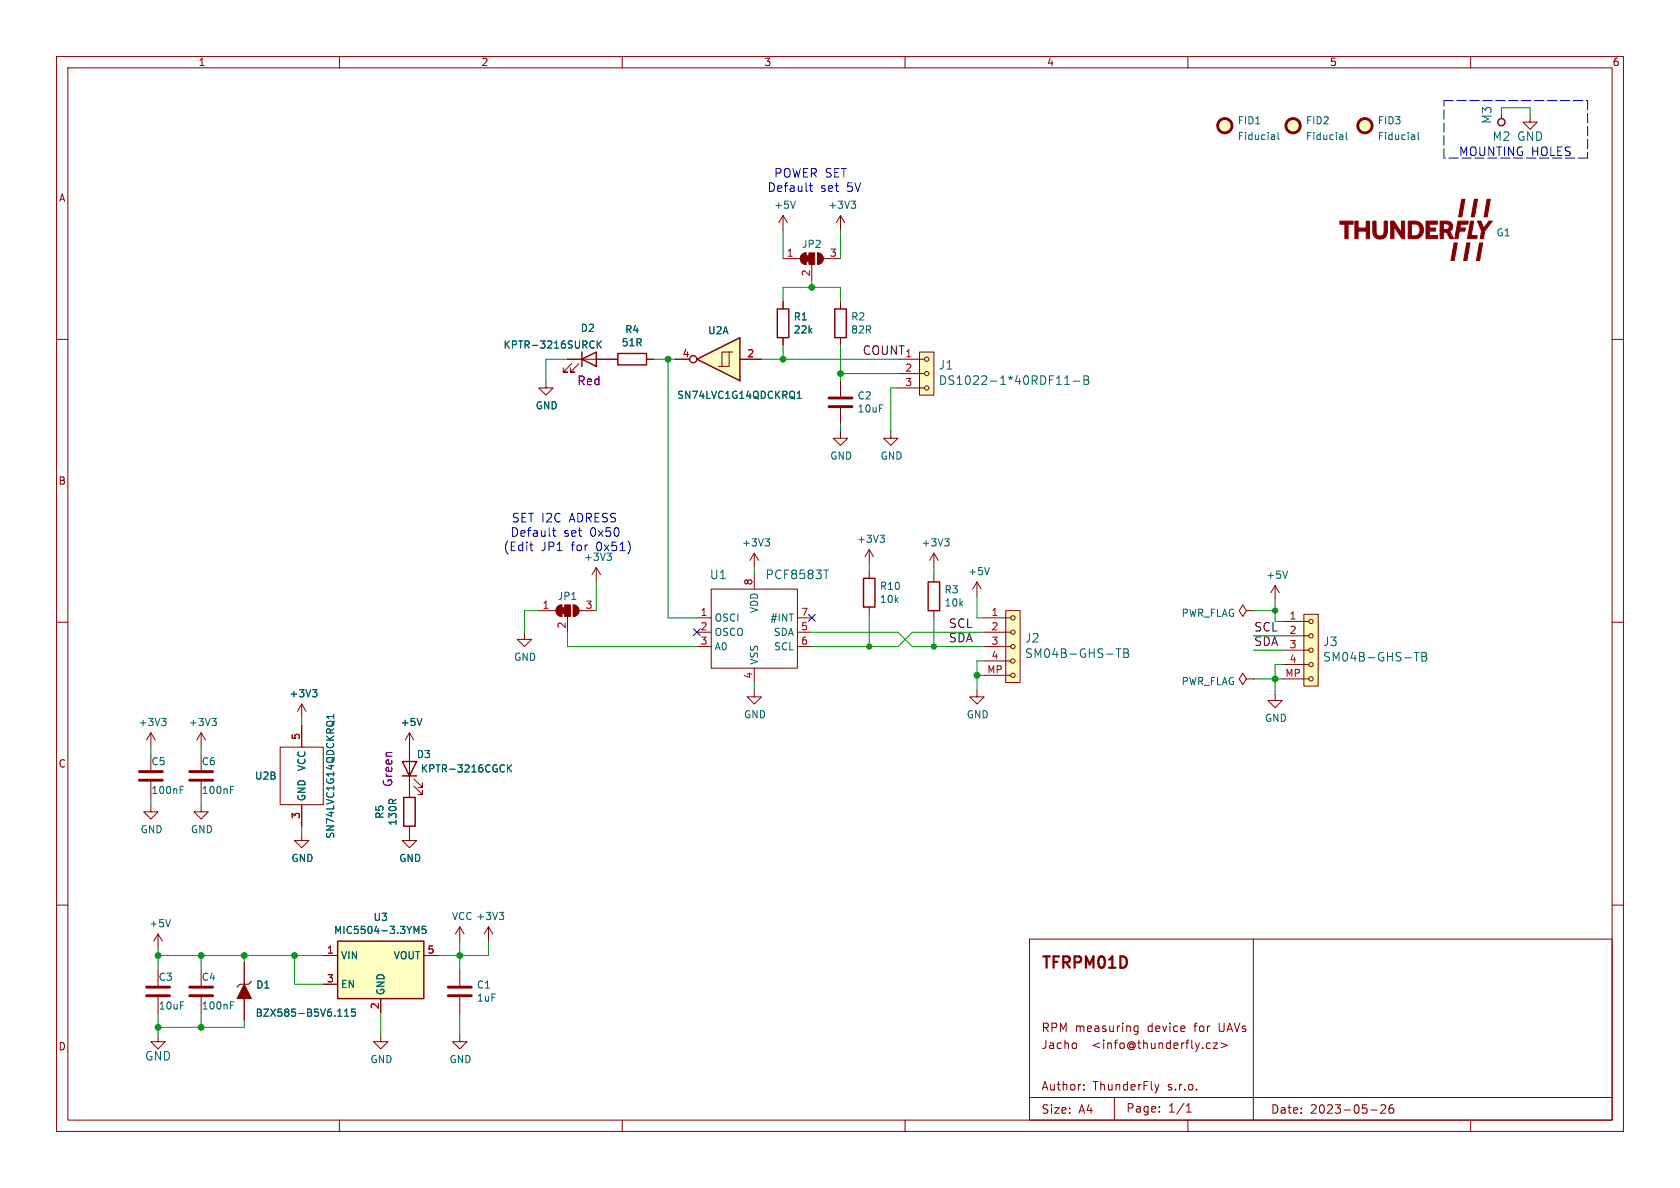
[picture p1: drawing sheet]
<svg xmlns="http://www.w3.org/2000/svg" width="297mm" height="210mm" viewBox="0 0 297 210" stroke-linecap="round" stroke-linejoin="round" font-family="sans-serif">
<g fill="none" stroke="#840000" stroke-width=".18">
<path d="M10 10h277v190h-277zM12 12h273v186h-273zM60 10v2M110 10v2M160 10v2M210 10v2M260 10v2M10 60h2M285 60h2M165.1 97.8l-.8 1.3M165.1 97.8v2.5M165.1 97.8l.8 1.3"/>
<path d="M10 110h2M285 110h2M10 160h2M285 160h2M182 166h103v32h-103zM221.6 166v32M60 198v2M110 198v2M160 198v2M182 194h103M190.2 184.4l.1 .2v.5l-.1 .2M191.6 192.6v.1"/>
<path d="M191.6 191.8v.1M197 194v4M201.2 181.4v1.2l-.3 .3-.4-.1M201.2 181.4h-.4l-.3 .2v.5l.1 .2h.6M204.2 191.7l.3 1M204.5 192.7l-.1 .4M204.9 191.7l-.4 1M205 196.5v.1M205 195.7v.1M209.7 196.6h.9M209.7 195.5l.5-.4v1.5M210 198v2"/>
<path d="M213.4 185.3h.6M213.4 184.4h.6M214.5 184.4h.8l-.8 1h.8M215.8 184.4l1.2 .4-1.2 .4M242.3 196.2h1.2M244.1 195.4l.6-.1 .2 .1 .1 .3-1 1.1h1M246.3 195.3a.59 .59 0 0 0-.8 .6v.6l.2 .2 .4 .1 .2-.1 .1-.5-.1-.3h-.5l-.3 .3M260 198v2"/>
</g>
<path d="M167 95.2h.8l-.4 .5M167.5 95.7l.3 .3v.3l-.3 .2" fill="none" stroke="#006464" stroke-width=".18"/>
<path d="M123.2 63.5l7.6-3.8v7.6z" fill="#ffffc2"/>
<path d="M137.4 54.6h2v5.1h-2zM102.9 63.5l2.5-1.3v2.6zM102.9 62.2v2.6M109.2 62.5h5.1v2h-5.1zM123.2 63.5l7.6-3.8v7.6zM152.7 102.2h2v5.1h-2zM164.1 102.9h2v5.1h-2zM71.1 134.6h2.6l-1.3 2.6zM71.1 137.2h2.6M71.4 141h2v5.1h-2z" fill="none" stroke="#840000" stroke-width=".25"/>
<g fill="none" stroke="#840000" stroke-width=".18">
<path d="M138.4 53.3v1.3M138.4 59.7v1.3M96.5 67.3v1.3h1.3l-1.3 1.3-1.3-1.3h1.3M100.3 63.5h8.9M101.1 64.3l-1.5 1.5h.7h-.7v-.8M102.4 64.3l-1.6 1.5h.8h-.8v-.8M114.3 63.5h1.3M119.4 63.5h2.5M128.9 62.2v2.6h-1.3M129.5 62.2h-1.9v2.6h-.6M130.8 63.5h3.8M133.3 97.8l-.7 1.3"/>
<path d="M133.3 97.8v2.5M133.3 97.8l.8 1.3M153.7 97.2v2.5M153.7 97.2l-.8 1.2M153.7 97.2l.7 1.2M92.7 111.8v1.2h1.3l-1.3 1.3-1.3-1.3h1.3M95.2 108h3.1M98.6 107.2l.7-.3v2.1a1.02 1.02 0 0 1-.9-.7 1.02 1.02 0 0 1 .2-1.1zM100.3 109v2.8M101.3 106.9a1.02 1.02 0 0 1 1.1 1.1 1.02 1.02 0 0 1-1.1 1zM102.4 108h3M105.4 100.3l-.8 1.3"/>
<path d="M105.4 100.3v2.6M105.4 100.3l.8 1.3M123.2 109.2h2.5M123.2 111.8h2.5M123.2 114.3h2.5M125.7 104.1h15.3v14h-15.3zM133.3 101.6v2.5M133.3 118.1v2.6M141 109.2h2.5M141 111.8h2.5M141 114.3h2.5M153.7 101v1.2"/>
<path d="M153.7 107.3v1.3M165.1 101.6v1.3M165.1 108v1.2M26.7 129.5v2.6M26.7 133.4v2.7M26.7 138.2v2.8M26.7 129.5l-.8 1.3M26.7 129.5l.7 1.3M35.6 129.5v2.6M35.6 133.4v2.7M35.6 138.2v2.8M35.6 129.5l-.8 1.3"/>
<path d="M35.6 129.5l.7 1.3M49.5 132.1h7.6v10.1h-7.6zM53.3 124.5v2.5M53.3 128.3v3.8M53.3 124.5l-.7 1.2M53.3 124.5l.8 1.2M72.4 129.5v11.5M72.4 129.5l-.8 1.3M72.4 129.5l.8 1.3M73.2 138.9l1.5 1.6v-.8v.8h-.8M73.2 137.7l1.5 1.5v-.8v.8h-.8M133.3 121.9v1.3h1.3l-1.3 1.3-1.2-1.3h1.2"/>
<path d="M172.7 121.9v1.3h1.3l-1.3 1.3-1.3-1.3h1.3M26.7 142.2v1.3h1.2l-1.2 1.3-1.3-1.3h1.3M35.6 142.2v1.3h1.2l-1.2 1.3-1.3-1.3h1.3M53.3 147.3v1.3h1.3l-1.3 1.3-1.2-1.3h1.2M53.3 142.2v3.9M72.4 146.1v2.5h1.3l-1.3 1.3-1.3-1.3h1.3M27.9 165.1l-.7 1.3M27.9 165.1v2.5M27.9 165.1l.8 1.3M35.6 171.5v2.7M35.6 176.3v2.8M81.3 163.8l-.8 1.3"/>
<path d="M81.3 163.8v2.6M81.3 171.5v2.7M81.3 176.3v2.8M81.3 163.8l.7 1.3M86.4 163.8l-.8 1.3M86.4 163.8v2.6M86.4 163.8l.7 1.3M67.3 182.9v1.3h1.3l-1.3 1.2-1.3-1.2h1.3"/>
<circle cx="122.6" cy="63.5" r=".63"/>
</g>
<g fill="none" stroke="#006464" stroke-width=".18">
<path d="M104.8 60.3l.2 .1M105 61.4l-.2 .1M105.6 60.3v1.2M105.8 60.8l.5 .7M106.3 60.3l-.7 .7M140.9 70.4h.8M140.9 69.5l.4-.3v1.2M108.1 98.5v.3l-.3 .3M135.2 95.2h.8l-.4 .5M135.8 95.7l.2 .3v.3l-.2 .2M155.6 94.6h.7l-.4 .5M156.1 95.1l.2 .2v.3l-.2 .3"/>
<path d="M145.6 100.8h.9M28.6 127h.7l-.4 .5M29.1 127.5l.2 .2v.3l-.2 .3M31.9 139.6h.4M31.9 139h.6M37.5 127h.7l-.4 .5M38 127.5l.2 .2v.3l-.2 .3M40.8 139.6h.4M40.8 139h.6M55.2 121.9h.8l-.4 .5M55.8 122.4l.2 .2v.3l-.2 .3M59 126.3v.7"/>
<path d="M59 126.7h-1.3l.4 .3M74.6 127l-.4 1.3M89.7 135.2v1.3M89.9 135.7l.5 .8M90.4 135.2l-.7 .7M30.1 162.6l-.4 1.2M40.8 177.7h.4M40.8 177.1h.6M88.3 161.3h.7l-.4 .5M88.8 161.8l.2 .2v.3l-.2 .3"/>
</g>
<g fill="#840000" stroke="#840000" stroke-width=".18">
<path d="M99.3 107.4h.5v1.1h-.5z"/>
<path d="M98.6 107.2l.7-.3v2.1a1.02 1.02 0 0 1-.9-.7 1.02 1.02 0 0 1 .2-1.1z"/>
<path d="M99.8 106.9h1v2.1h-1z"/>
<path d="M101.3 106.9a1.02 1.02 0 0 1 1.1 1.1 1.02 1.02 0 0 1-1.1 1z"/>
</g>
<path d="M24.6 137.9h4.1M24.6 136.4h4.1M33.5 137.9h4.1M33.5 136.4h4.1M33.5 176h4.1M33.5 174.5h4.1M79.2 176h4.1M79.2 174.5h4.1" fill="none" stroke="#840000" stroke-width=".51"/>
<path d="M59.7 166.4h15.2v10.1h-15.2z" fill="#ffffc2"/>
<path d="M59.7 166.4h15.2v10.1h-15.2z" fill="none" stroke="#840000" stroke-width=".25"/>
<g fill="none" stroke="#840000" stroke-width=".18">
<path d="M138.4 38.1l-.7 1.3M138.4 38.1v2.5M138.4 38.1l.8 1.3M148.6 38.1v2.5M148.6 38.1l-.8 1.3M148.6 38.1l.8 1.3M138.4 45.7h3.1M141.8 45l.7-.3v2a1.02 1.02 0 0 1-.9-.6 1.02 1.02 0 0 1 .2-1.1zM143.5 46.7v2.8M144.5 44.7a1.02 1.02 0 0 1 1 1 1.02 1.02 0 0 1-1 1zM145.5 45.7h3.1M148.6 76.2v1.3h1.3l-1.3 1.2-1.3-1.2h1.3"/>
<path d="M148.6 67.3v2.8M148.6 72.1v2.8M157.5 76.2v1.3h1.2l-1.2 1.2-1.3-1.2h1.3M172.7 102.9l-.7 1.2M172.7 102.9v2.5M172.7 102.9l.8 1.2M43.2 170.2v3.8M43.2 176.5v3.8M57.1 168.9h2.6M57.1 174h2.6M67.3 176.5v2.6M74.9 168.9h2.6"/>
<path d="M81.3 182.9v1.3h1.2l-1.2 1.2-1.3-1.2h1.3"/>
</g>
<path d="M140.6 35.6l-.4 1.2M150.5 35.6h.8l-.5 .4M151 36l.3 .3v.3l-.3 .2M174.9 100.3l-.4 1.3M59.7 179.6h.7M60.9 179.6h.7M60.9 178.7l.4-.3v1.2M62.8 178.4h-.6l-.1 .6 .2-.1h.4l.2 .2-.1 .4-.2 .1-.5-.1M73.2 163.7l.4 1 .5-1v1.3M75.3 163.7h-.6l-.1 .7 .2-.2 .4 .1 .1 .2v.4l-.2 .1-.5-.1" fill="none" stroke="#006464" stroke-width=".18"/>
<path d="M44.4 173.5l-.5 .5h-1.5l-.5 .5" fill="none" stroke="#840000" stroke-width=".2"/>
<g fill="#840000" stroke="#840000" stroke-width=".18">
<path d="M43.2 174l1.2 2.5h-2.5z"/>
<path d="M142.5 45.2h.5v1h-.5z"/>
<path d="M141.8 45l.7-.3v2a1.02 1.02 0 0 1-.9-.6 1.02 1.02 0 0 1 .2-1.1z"/>
<path d="M143 44.7h1v2h-1z"/>
<path d="M144.5 44.7a1.02 1.02 0 0 1 1 1 1.02 1.02 0 0 1-1 1z"/>
</g>
<path d="M146.6 71.9h4M146.6 70.4h4" fill="none" stroke="#840000" stroke-width=".51"/>
<path d="M162.6 62.2h2.5v7.7h-2.5z" fill="#ffffc2"/>
<g fill="none" stroke="#840000" stroke-width=".18">
<path d="M148.6 53.3v1.3M148.6 59.7v1.3M158.7 68.6h4.7M158.7 66h4.7M158.7 63.5h4.7M162.6 62.2h2.5v7.7h-2.5zM27.9 182.9v1.3h1.3l-1.3 1.2-1.2-1.2h1.2"/>
<circle cx="163.8" cy="68.6" r=".38"/>
<circle cx="163.8" cy="66" r=".38"/>
<circle cx="163.8" cy="63.5" r=".38"/>
</g>
<path d="M188.2 68h.9M188.2 66.9l.5-.5v1.6M189.7 67.4h1.2M191.6 66.4h.5l.3 .2v.3l-.3 .3a.41 .41 0 0 1 .4 .3 .41 .41 0 0 1-.3 .5h-.6zM191.6 67.2h.5" fill="none" stroke="#006464" stroke-width=".18"/>
<path d="M147.6 54.6h2v5.1h-2z" fill="none" stroke="#840000" stroke-width=".25"/>
<g fill="#840000" stroke="#840000" stroke-width=".18">
<path d="M236.9 39.1h2.3v.5h-.9v2.6h-.5v-2.6h-.9z"/>
<path d="M245.9 39.1h.5l1.3 2 .1-2h.5v3.1h-.4l-1.5-2.1v2.1h-.5z"/>
<path d="M252.1 39.1h2v.5h-1.4v.7h1.1v.6h-1.1v.7h1.4v.6h-2z"/>
<path d="M239.5 39.1h.6v1.2h1.4v-1.2h.6v3.1h-.6v-1.3h-1.4v1.3h-.6z"/>
<path d="M260.6 35.2h.6l-.5 3.1h-.6z"/>
<path d="M258.4 35.2h.6l-.6 3.1h-.5z"/>
<path d="M257.1 42.9l.5 .1-.5 2.8a.2 .2 0 0 1 0 .3 .2 .2 0 0 1-.3 0h-.3z"/>
<path d="M259.3 42.9h.6l-.6 3.1h-.5z"/>
<path d="M261.6 43h.5l-.5 3-.6 .1z"/>
<path d="M260 39.1h.5l-.4 2.5 1 .1v.5h-1.7z"/>
<path d="M262.9 35.2h.6l-.5 2.6a.42 .42 0 0 1-.1 .5 .42 .42 0 0 1-.5 0z"/>
<path d="M261.2 39.1h.6l.5 1.2 .9-1.2h.6l-.2 .3a3.6 3.6 0 0 0-1.2 2l-.2 .8h-.5l.2-1.4z"/>
<path d="M249 39.1h.6a1.61 1.61 0 0 1 2 1.5 1.61 1.61 0 0 1-2 1.6h-.6v-.5h.9a1.05 1.05 0 0 0 1.1-1.1 1.05 1.05 0 0 0-1.1-1h-.4v2.1h-.5z"/>
<path d="M257.7 39.1h1.9l-.1 .5h-1.3l-.1 .7h1l-.1 .6h-1l-.1 .8a.44 .44 0 0 1-.2 .4 .44 .44 0 0 1-.5 .1z"/>
<path d="M254.6 39.1h.6a1.11 1.11 0 0 1 1.6 1.2l-.5 .6 .7 1.3h-.7l-.6-1.1h-.5v1.1h-.6v-2.6h.6v1a.69 .69 0 0 0 1-.7 .79 .79 0 0 0-1-.3h-.6z"/>
<path d="M242.7 39.1h.6v1.5a.78 .78 0 0 0 .3 1 .78 .78 0 0 0 1-.2l.1-2.3h.6v1.2a1.52 1.52 0 0 1-1.3 2 1.52 1.52 0 0 1-1.3-2z"/>
</g>
<path d="M177.8 108h2.5v12.7h-2.5z" fill="#ffffc2"/>
<g fill="none" stroke="#840000" stroke-width=".18">
<path d="M174 119.4h4.7M174 116.8h4.7M174 114.3h4.7M174 111.8h4.7M174 109.2h4.7M177.8 108h2.5v12.7h-2.5z"/>
<circle cx="179.1" cy="109.2" r=".38"/>
<circle cx="179.1" cy="119.4" r=".38"/>
<circle cx="179.1" cy="111.8" r=".38"/>
<circle cx="179.1" cy="116.8" r=".38"/>
<circle cx="179.1" cy="114.3" r=".38"/>
</g>
<path d="M250 23.9l.1 .8M250.1 24.6l-.1 .1M250.1 24.1l-.1 .1M250.7 23.4v1.1l.2 .2M197.3 114.7h.9M197.7 114.7v1.5M198.7 114.7h.5l.2 .1 .1 .3-.3 .3a.41 .41 0 0 1 .4 .4 .41 .41 0 0 1-.3 .4h-.6zM198.7 115.4h.5" fill="none" stroke="#006464" stroke-width=".18"/>
<circle cx="241.3" cy="22.2" r="1.27" fill="#ffffc2" stroke="#ffffc2" stroke-width=".18"/>
<circle cx="241.3" cy="22.2" r="1.27" fill="none" stroke="#840000" stroke-width=".51"/>
<path d="M230.5 108.6h2.5v12.7h-2.5z" fill="#ffffc2"/>
<g fill="none" stroke="#840000" stroke-width=".18">
<path d="M265.4 20.3v.7M270.5 20.3v1.3h1.3l-1.3 1.3-1.3-1.3h1.3M138.4 53.3v1.3M138.4 59.7v1.3M100.3 63.5h2.6M105.4 63.5h3.8M114.3 63.5h1.3M119.4 63.5h2.5M130.8 63.5h3.8M220.3 108l-.6-1.1-.6 1.1 .6 1 .6-1h1.3M221.6 108h.1M225.4 103.5l-.7 1.3"/>
<path d="M225.4 103.5v2.5M225.4 103.5l.8 1.3M226.7 117.5h4.7M226.7 114.9h4.7M226.7 112.4h4.7M226.7 109.9h4.7M230.5 108.6h2.5v12.7h-2.5zM53.3 128.3v3.8M72.4 132.1v2.5M72.4 137.2v3.8M220.3 120l-.6-1-.6 1 .6 1 .6-1h1.3M221.6 120h.1"/>
<path d="M225.4 122.6v1.2h1.3l-1.3 1.3-1.2-1.3h1.2M226.7 120h4.7M53.3 142.2v3.9M72.4 146.1v1.2M27.9 171.5v2.7M27.9 176.3v2.8M43.2 170.2v3.8M43.2 176.5v3.8M57.1 168.9h2.6M57.1 174h2.6M67.3 176.5v2.6M74.9 168.9h2.6"/>
<circle cx="122.6" cy="63.5" r=".63"/>
<circle cx="231.8" cy="117.5" r=".38"/>
<circle cx="231.8" cy="114.9" r=".38"/>
<circle cx="231.8" cy="109.9" r=".38"/>
<circle cx="231.8" cy="112.4" r=".38"/>
<circle cx="231.8" cy="120" r=".38"/>
</g>
<g fill="none" stroke="#006464" stroke-width=".18">
<path d="M225.3 23.9v.8M225.3 24.6l-.1 .1M225.3 24.1l-.1 .1M225.9 23.4v1.1l.2 .2M237.3 23.9l.1 .8M237.4 24.6l-.1 .1M237.4 24.1l-.1 .1M238 23.4v1.1l.2 .2M104.8 60.3l.2 .1M105 61.4l-.2 .1M105.6 60.3v1.2M105.8 60.8l.5 .7"/>
<path d="M106.3 60.3l-.7 .7M140.9 70.4h.8M140.9 69.5l.4-.3v1.2M227.6 101l-.4 1.2M250 115.3h.9M250.4 115.3v1.6M251.4 115.3h.5l.2 .2 .1 .3-.3 .3a.41 .41 0 0 1 .4 .3 .41 .41 0 0 1-.3 .5h-.6zM251.4 116.1h.5M55.2 121.9h.8l-.4 .5M55.8 122.4l.2 .2v.3l-.2 .3M59 126.3v.7M59 126.7h-1.3l.4 .3"/>
<path d="M74.6 127l-.4 1.3M89.7 135.2v1.3M89.9 135.7l.5 .8M90.4 135.2l-.7 .7M59.7 179.6h.7M60.9 179.6h.7M60.9 178.7l.4-.3v1.2M62.8 178.4h-.6l-.1 .6 .2-.1h.4l.2 .2-.1 .4-.2 .1-.5-.1M73.2 163.7l.4 1 .5-1v1.3M75.3 163.7h-.6l-.1 .7 .2-.2 .4 .1 .1 .2v.4l-.2 .1-.5-.1"/>
</g>
<circle cx="265.4" cy="21.6" r=".63" fill="none" stroke="#840000" stroke-width=".25"/>
<g fill="#ffffc2" stroke="#ffffc2" stroke-width=".18">
<circle cx="228.6" cy="22.2" r="1.27"/>
<circle cx="216.5" cy="22.2" r="1.27"/>
</g>
<g fill="none" stroke="#840000" stroke-width=".51">
<path d="M25.9 176h4.1M25.9 174.5h4.1"/>
<circle cx="216.5" cy="22.2" r="1.27"/>
<circle cx="228.6" cy="22.2" r="1.27"/>
</g>
<path d="M143.1 32.8h.6M143.3 32.3v1.3l.4 .2M93.6 96.3h.6M93.9 97.3h.3M97.7 93.8h.6M97.9 93.3v1.3l.4 .2" fill="none" stroke="#0000c2" stroke-width=".18"/>
<path d="M255.3 17.8h25.4M280.7 17.8v10.1M255.3 27.9v-10.1M280.7 27.9h-25.4" fill="none" stroke="#0000c2" stroke-width=".18" stroke-dasharray="1.7 .6"/>
<g fill="none" stroke="#009600" stroke-width=".18">
<path d="M265.4 20.3v-1.2h5.1v1.2M138.4 53.3v-2.5h10.2v2.5M138.4 40.6v5.1M143.5 49.5v1.3M148.6 40.6v5.1M100.3 63.5h-3.8v3.8M115.6 63.5h3.8M118.1 63.5v45.7h5.1M134.6 63.5h24.1M138.4 61v2.5M148.6 61v6.3M148.6 74.9v1.3"/>
<path d="M148.6 66h10.1M158.7 68.6h-1.2v7.6M153.7 99.7v1.3M95.2 108h-2.5v3.8M100.3 111.8v2.5h22.9M105.4 102.9v5.1M133.3 100.3v1.3M143.5 111.8h15.2l2.6 2.5h12.7M153.7 108.6v5.7M165.1 100.3v1.3M165.1 109.2v5.1M172.7 105.4v3.8h1.3"/>
<path d="M172.7 119.4h1.3M174 116.8h-1.3v5.1M174 111.8h-12.7l-2.6 2.5h-15.2M221.6 114.9h5.1M221.6 108h3.8M221.6 112.4h5.1M225.4 106v3.9h1.3M226.7 117.5h-1.3v5.1M26.7 132.1v1.3M35.6 132.1v1.3M53.3 127v1.3M133.3 120.7v1.2"/>
<path d="M221.6 120h5.1M26.7 141v1.2M35.6 141v1.2M53.3 146.1v1.2M27.9 168.9h29.2M27.9 167.6v3.9M27.9 179.1v3.8M35.6 168.9v2.6M35.6 179.1v2.5M43.2 168.9v1.3M52.1 168.9v5.1h5M67.3 179.1v3.8"/>
<path d="M81.3 166.4v5.1M81.3 179.1v3.8M86.4 166.4v2.5h-8.9M43.2 180.3v1.3h-15.3"/>
</g>
<path d="M122.6 111.2l1.2 1.2M123.8 111.2l-1.2 1.2M142.9 108.6l1.2 1.2M144.1 108.6l-1.2 1.2" fill="none" stroke="#000084" stroke-width=".18"/>
<g fill="#009600" stroke="#009600" stroke-width=".18">
<circle cx="225.4" cy="108" r=".46"/>
<circle cx="225.4" cy="120" r=".51"/>
<circle cx="172.7" cy="119.4" r=".51"/>
<circle cx="27.9" cy="181.6" r=".51"/>
<circle cx="35.6" cy="181.6" r=".51"/>
<circle cx="27.9" cy="168.9" r=".51"/>
<circle cx="35.6" cy="168.9" r=".51"/>
<circle cx="153.7" cy="114.3" r=".46"/>
<circle cx="165.1" cy="114.3" r=".46"/>
<circle cx="118.1" cy="63.5" r=".51"/>
<circle cx="81.3" cy="168.9" r=".51"/>
<circle cx="143.5" cy="50.8" r=".51"/>
<circle cx="138.4" cy="63.5" r=".51"/>
<circle cx="148.6" cy="66" r=".51"/>
<circle cx="52.1" cy="168.9" r=".51"/>
<circle cx="43.2" cy="168.9" r=".51"/>
</g>
<text font-size="2.8" fill="#840000" x="184" y="171.8">TFRPM01D</text>
<g font-size="2.1" fill="#006464">
<text x="263.9" y="22" transform="rotate(-90 263.9 22)">M3</text>
<text x="263.8" y="25.1">M2 GND</text>
<text x="165.9" y="65.5">J1</text>
<text x="165.9" y="68.2">DS1022-1*40RDF11-B</text>
<text x="125.4" y="102.6">U1</text>
<text x="135.2" y="102.6">PCF8583T</text>
<text x="181.1" y="113.8">J2</text>
<text x="181.1" y="116.5">SM04B-GHS-TB</text>
<text x="233.8" y="114.4">J3</text>
<text x="233.8" y="117.1">SM04B-GHS-TB</text>
<text x="25.5" y="187.7">GND</text>
</g>
<g font-size="2.1" fill="#0000c2">
<text x="257.8" y="27.7">MOUNTING HOLES</text>
<text x="135.6" y="34">Default</text>
<text x="136.8" y="31.5">POWER SET</text>
<text x="145.1" y="34">set</text>
<text x="149.8" y="34">5V</text>
<text x="90.2" y="95">Default</text>
<text x="90.4" y="92.5">SET I2C</text>
<text x="99.6" y="95">set</text>
<text x="100.7" y="92.5">ADRESS</text>
<text x="104.3" y="95">0x50</text>
<text x="88.9" y="97.5">(Edit</text>
<text x="95.6" y="97.5">JP1</text>
<text x="101" y="97.5">for</text>
<text x="105.5" y="97.5">0x51)</text>
</g>
<g font-size="2.1" fill="#0f0f0f">
<text x="152.4" y="62.9">COUNT</text>
<text x="167.6" y="113.7">SDA</text>
<text x="167.6" y="111.1">SCL</text>
<text x="221.6" y="111.7">SCL</text>
<text x="221.6" y="114.3">SDA</text>
</g>
<g font-size="2.1" fill="#840084">
<text x="102" y="68.3">Red</text>
<text x="69.6" y="139.2" transform="rotate(-90 69.6 139.2)">Green</text>
</g>
<g font-size="2.1" fill="#840000">
<text x="184" y="182.7">RPM measuring</text>
<text x="184" y="185.7">Jacho</text>
<text x="193.1" y="185.7">&lt;info@thunderfly.cz&gt;</text>
<text x="202.9" y="182.7">device</text>
<text x="211.3" y="182.7">for</text>
<text x="215.7" y="182.7">UAVs</text>
<text x="184" y="193">Author:</text>
<text x="184" y="197.1">Size:</text>
<text x="190.7" y="197.1">A4</text>
<text x="193.2" y="193">ThunderFly</text>
<text x="199" y="196.9">Page:</text>
<text x="206.5" y="193">s.r.o.</text>
<text x="206.5" y="196.9">1/1</text>
<text x="224.6" y="197.1">Date:</text>
<text x="231.6" y="197.1">2023-05-26</text>
</g>
<g font-size="1.8" fill="#840000">
<text x="35" y="11.9">1</text>
<text x="85" y="11.9">2</text>
<text x="135" y="11.9">3</text>
<text x="185" y="11.9">4</text>
<text x="235" y="11.9">5</text>
<text x="285" y="11.9">6</text>
<text x="10.3" y="35.9">A</text>
<text x="10.3" y="85.9">B</text>
<text x="10.3" y="135.9">C</text>
<text x="10.3" y="185.9">D</text>
</g>
<g font-size="1.8" fill="#006464">
<text x="218.7" y="22.2">FID1</text>
<text x="230.8" y="22.2">FID2</text>
<text x="243.5" y="22.2">FID3</text>
<text x="218.7" y="25">Fiducial</text>
<text x="230.8" y="25">Fiducial</text>
<text x="243.5" y="25">Fiducial</text>
<text x="136.8" y="37.1">+5V</text>
<text x="146.3" y="37.1">+3V3</text>
<text x="264.5" y="42">G1</text>
<text x="141.7" y="44">JP2</text>
<text x="102.6" y="58.9">D2</text>
<text x="110.4" y="59.1">R4</text>
<text x="125.1" y="59.3">U2A</text>
<text x="140.2" y="56.8">R1</text>
<text x="140.2" y="59.2">22k</text>
<text x="150.4" y="56.8">R2</text>
<text x="150.4" y="59.2">82R</text>
<text x="88.9" y="61.8">KPTR-3216SURCK</text>
<text x="109.8" y="61.4">51R</text>
<text x="119.6" y="70.7">SN74LVC1G14QDCKRQ1</text>
<text x="151.5" y="70.8">C2</text>
<text x="94.6" y="72.6">GND</text>
<text x="151.5" y="73.1">10uF</text>
<text x="146.7" y="81.5">GND</text>
<text x="155.6" y="81.5">GND</text>
<text x="103.1" y="99.3">+3V3</text>
<text x="131.1" y="96.8">+3V3</text>
<text x="151.4" y="96.2">+3V3</text>
<text x="162.8" y="96.8">+3V3</text>
<text x="171.1" y="101.9">+5V</text>
<text x="98.5" y="106.3">JP1</text>
<text x="155.5" y="106.8">10k</text>
<text x="155.5" y="104.5">R10</text>
<text x="166.9" y="105.1">R3</text>
<text x="166.9" y="107.4">10k</text>
<text x="223.8" y="102.5">+5V</text>
<text x="126.2" y="110.1">OSCI</text>
<text x="126.2" y="112.6">OSCO</text>
<text x="134.2" y="108.5" transform="rotate(-90 134.2 108.5)">VDD</text>
<text x="136.1" y="110.1">#INT</text>
<text x="136.7" y="112.6">SDA</text>
<text x="208.8" y="109.2">PWR_FLAG</text>
<text x="90.8" y="117">GND</text>
<text x="126.2" y="115.2">A0</text>
<text x="134.2" y="117.6" transform="rotate(-90 134.2 117.6)">VSS</text>
<text x="136.8" y="115.2">SCL</text>
<text x="51.1" y="123.5">+3V3</text>
<text x="208.8" y="121.3">PWR_FLAG</text>
<text x="24.4" y="128.5">+3V3</text>
<text x="33.3" y="128.5">+3V3</text>
<text x="70.7" y="128.5">+5V</text>
<text x="131.4" y="127.2">GND</text>
<text x="170.8" y="127.2">GND</text>
<text x="223.5" y="127.8">GND</text>
<text x="26.7" y="135.5">C5</text>
<text x="35.6" y="135.5">C6</text>
<text x="54.2" y="136.4" transform="rotate(-90 54.2 136.4)">VCC</text>
<text x="73.6" y="134.2">D3</text>
<text x="74.3" y="136.8">KPTR-3216CGCK</text>
<text x="26.7" y="140.6">100nF</text>
<text x="35.6" y="140.6">100nF</text>
<text x="45" y="138">U2B</text>
<text x="54.2" y="141.7" transform="rotate(-90 54.2 141.7)">GND</text>
<text x="24.8" y="147.5">GND</text>
<text x="33.7" y="147.5">GND</text>
<text x="59.3" y="148.4" transform="rotate(-90 59.3 148.4)">SN74LVC1G14QDCKRQ1</text>
<text x="68" y="144.9" transform="rotate(-90 68 144.9)">R5</text>
<text x="70.3" y="146.1" transform="rotate(-90 70.3 146.1)">130R</text>
<text x="51.4" y="152.6">GND</text>
<text x="70.5" y="152.6">GND</text>
<text x="26.3" y="164.1">+5V</text>
<text x="59" y="165.3">MIC5504-3.3YM5</text>
<text x="65.9" y="163">U3</text>
<text x="79.8" y="162.8">VCC +3V3</text>
<text x="27.9" y="173.6">C3</text>
<text x="35.6" y="173.6">C4</text>
<text x="60.2" y="169.8">VIN</text>
<text x="69.5" y="169.8">VOUT</text>
<text x="27.9" y="178.7">10uF</text>
<text x="35.6" y="178.7">100nF</text>
<text x="45.1" y="179.9">BZX585-B5V6.115</text>
<text x="45.2" y="175">D1</text>
<text x="60.2" y="174.9">EN</text>
<text x="68.2" y="176" transform="rotate(-90 68.2 176)">GND</text>
<text x="84.2" y="175">C1</text>
<text x="84.2" y="177.3">1uF</text>
<text x="65.4" y="188.1">GND</text>
<text x="79.4" y="188.1">GND</text>
</g>
<g font-size="1.8" fill="#a90000">
<text x="139" y="45.5">1</text>
<text x="146.6" y="45.5">3</text>
<text x="143.3" y="49" transform="rotate(-90 143.3 49)">2</text>
<text x="120.6" y="63.2">4</text>
<text x="132" y="63.2">2</text>
<text x="159.9" y="63.2">1</text>
<text x="159.9" y="65.8">2</text>
<text x="159.9" y="68.3">3</text>
<text x="95.8" y="107.7">1</text>
<text x="103.4" y="107.7">3</text>
<text x="133.1" y="103.6" transform="rotate(-90 133.1 103.6)">8</text>
<text x="100.1" y="111.2" transform="rotate(-90 100.1 111.2)">2</text>
<text x="123.8" y="109">1</text>
<text x="123.8" y="111.5">2</text>
<text x="141.5" y="111.5">5</text>
<text x="141.5" y="109">7</text>
<text x="175.2" y="109">1</text>
<text x="175.2" y="111.5">2</text>
<text x="227.9" y="109.6">1</text>
<text x="227.9" y="112.1">2</text>
<text x="123.8" y="114">3</text>
<text x="141.5" y="114">6</text>
<text x="174.4" y="119.1">MP</text>
<text x="175.2" y="114">3</text>
<text x="175.2" y="116.6">4</text>
<text x="227.1" y="119.8">MP</text>
<text x="227.9" y="114.7">3</text>
<text x="227.9" y="117.2">4</text>
<text x="133.1" y="120.1" transform="rotate(-90 133.1 120.1)">4</text>
<text x="53.1" y="130.9" transform="rotate(-90 53.1 130.9)">5</text>
<text x="53.1" y="144.9" transform="rotate(-90 53.1 144.9)">3</text>
<text x="57.7" y="168.7">1</text>
<text x="57.7" y="173.7">3</text>
<text x="75.5" y="168.7">5</text>
<text x="67.1" y="178.5" transform="rotate(-90 67.1 178.5)">2</text>
</g>
</svg>
